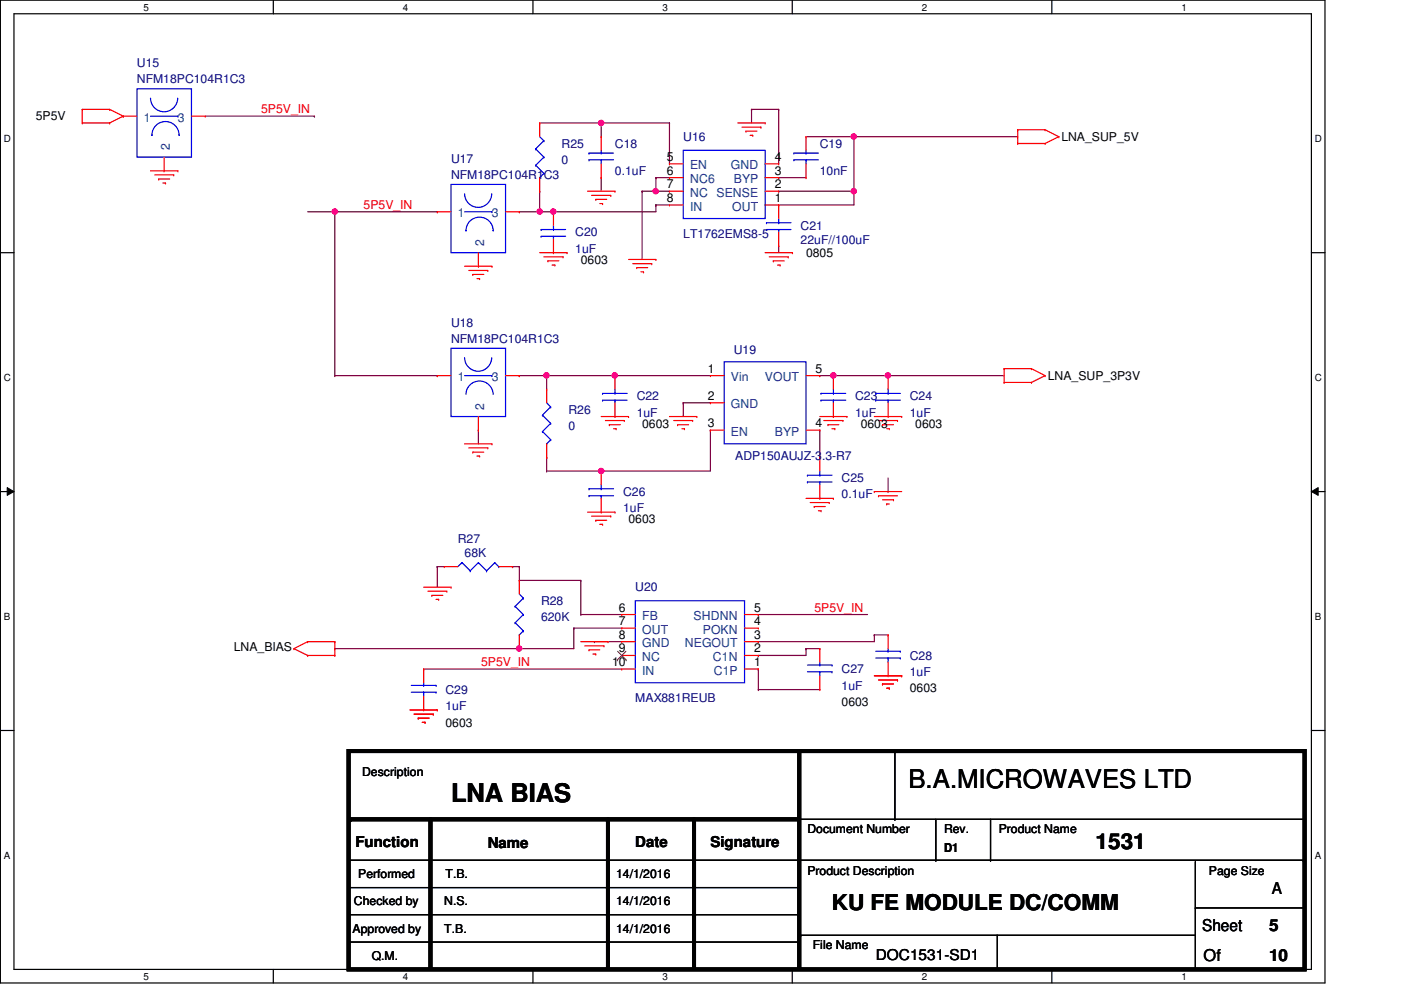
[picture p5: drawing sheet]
<svg xmlns="http://www.w3.org/2000/svg" width="297mm" height="210mm" viewBox="0 0 297 210" stroke-linecap="round" stroke-linejoin="round" font-family="sans-serif">
<path d="M.1 0h280.8v208.5h-280.8zM3 2.9h275v202.7h-275z" fill="none" stroke="#000" stroke-width=".25"/>
<g fill="#fff">
<path d="M30.4 .3h1.2v2.4h-1.2z"/>
<path d="M30.4 205.9h1.2v2.3h-1.2z"/>
</g>
<path d="M58 0v2.9M58 205.6v2.9" fill="none" stroke="#000" stroke-width=".25"/>
<g fill="#fff">
<path d="M85.4 .3h1.2v2.4h-1.2z"/>
<path d="M85.4 205.9h1.2v2.3h-1.2z"/>
</g>
<path d="M113 0v2.9M113 205.6v2.9" fill="none" stroke="#000" stroke-width=".25"/>
<g fill="#fff">
<path d="M140.5 .3h1.1v2.4h-1.1z"/>
<path d="M140.5 205.9h1.1v2.3h-1.1z"/>
</g>
<path d="M168 0v2.9M168 205.6v2.9" fill="none" stroke="#000" stroke-width=".25"/>
<g fill="#fff">
<path d="M195.4 .3h1.2v2.4h-1.2z"/>
<path d="M195.4 205.9h1.2v2.3h-1.2z"/>
</g>
<path d="M223 0v2.9M223 205.6v2.9" fill="none" stroke="#000" stroke-width=".25"/>
<g fill="#fff">
<path d="M250.5 .3h1.1v2.4h-1.1z"/>
<path d="M250.5 205.9h1.1v2.3h-1.1z"/>
<path d="M.8 28.2h1.5v2.4h-1.5z"/>
<path d="M278.8 28.2h1.4v2.4h-1.4z"/>
<path d="M.8 78.9h1.5v2.3h-1.5z"/>
<path d="M278.8 78.9h1.4v2.3h-1.4z"/>
</g>
<path d="M.1 53.6h2.9M278 53.6h2.9" fill="none" stroke="#000" stroke-width=".25"/>
<g fill="#fff">
<path d="M.8 129.6h1.4v2.3h-1.4z"/>
<path d="M278.8 129.6h1.3v2.3h-1.3z"/>
</g>
<path d="M.1 104.3h2.9M278 104.3h2.9" fill="none" stroke="#000" stroke-width=".25"/>
<path d="M1.5 103.4l1.5 .9-1.5 .8zM278 104.3l1.5-.9v1.7z" fill="#000"/>
<path d="M1.5 103.4l1.5 .9-1.5 .8zM278 104.3l1.5-.9v1.7z" fill="none" stroke="#000" stroke-width=".21"/>
<g fill="#fff">
<path d="M.8 180.3h1.4v2.3h-1.4z"/>
<path d="M278.8 180.3h1.3v2.3h-1.3z"/>
</g>
<path d="M.1 154.9h2.9M278 154.9h2.9" fill="none" stroke="#000" stroke-width=".25"/>
<g fill="none" stroke="#800040" stroke-width=".25">
<path d="M71 137.6h.1M92.7 120.2h.1M92.7 120.2h1.5M92.7 120.2v4.3M108.7 120.2h.1M108.7 120.2h1.4M110.1 120.2h.1M110.1 123.1h.1M110.1 137.6h.1M110.1 120.2v2.9M110.1 123.1h13M121.7 133.2h.1"/>
<path d="M121.7 133.2h10.1M121.7 133.2v4.4h-50.7M123.1 130.3h.1M123.1 123.1h.1M123.1 130.3h8.7M123.1 123.1v7.2M126 136.1h.1M126 136.1h5.8M160.8 139h.1M160.8 136.1h.1M160.8 130.3h.1M160.8 130.3h23.1"/>
<path d="M170.9 137.6h.1M170.9 137.6v1.4h-10.1M170.9 137.6h2.9M185.4 134.7h.1M185.4 134.7v1.4h-24.6M185.4 134.7h2.9M89.8 141.9h.1M89.8 141.9h42M160.8 141.9h.1M160.8 146.3h.1M160.8 141.9v4.4M160.8 146.3h13"/>
</g>
<circle cx="110.1" cy="137.5" r=".56" fill="#f0f"/>
<circle cx="110.1" cy="137.5" r=".56" fill="none" stroke="#f0f" stroke-width=".25"/>
<path d="M43.5 24.6h23.2M66.7 24.6h.1M127.5 26.1h.1M127.5 26.1v2.9M170.9 29h10.2M181.1 29h.1" fill="none" stroke="#800040" stroke-width=".25"/>
<circle cx="127.5" cy="26.1" r=".56" fill="#f0f"/>
<circle cx="127.5" cy="26.1" r=".56" fill="none" stroke="#f0f" stroke-width=".25"/>
<g fill="none" stroke="#800040" stroke-width=".25">
<path d="M114.4 26.1h.1M114.4 26.1h13.1M127.5 37.7h.1M127.5 37.7v2.9M139.1 37.7h.1M139.1 37.7v2.9M139.1 37.7h2.8M159.3 23.2h.1M159.3 23.2v2.9M114.4 44.9h.1M114.4 44.9h2.9M139.1 43.5h.1"/>
<path d="M139.1 40.6h.1M139.1 43.5v1.4M139.1 43.5h2.8M139.1 40.6h2.8M165.1 52.2h.1M165.1 52.2v1.4"/>
</g>
<circle cx="139" cy="40.6" r=".56" fill="#f0f"/>
<circle cx="139" cy="40.6" r=".56" fill="none" stroke="#f0f" stroke-width=".25"/>
<path d="M117.3 44.9h.1M117.3 44.9h21.8M136.1 40.6h.1M136.1 40.6v14.4" fill="none" stroke="#800040" stroke-width=".25"/>
<circle cx="117.3" cy="44.9" r=".56" fill="#f0f"/>
<circle cx="117.3" cy="44.9" r=".56" fill="none" stroke="#f0f" stroke-width=".25"/>
<path d="M127.5 26.1h.1M127.5 26.1h14.4M141.9 26.1h.1M141.9 26.1v8.7M165.1 23.2h.1M165.1 23.2v11.6M165.1 43.5h.1M165.1 40.6h.1M165.1 43.5h16M165.1 40.6h16" fill="none" stroke="#800040" stroke-width=".25"/>
<circle cx="181" cy="40.6" r=".56" fill="#f0f"/>
<circle cx="181" cy="40.6" r=".56" fill="none" stroke="#f0f" stroke-width=".25"/>
<path d="M165.1 37.7h.1M165.1 37.7h5.8M65.2 44.9h5.8M71 44.9h.1M110.1 44.9h.1M114.4 40.6h.1M114.4 40.6v4.3h-4.3" fill="none" stroke="#800040" stroke-width=".25"/>
<circle cx="114.4" cy="44.9" r=".56" fill="#f0f"/>
<circle cx="114.4" cy="44.9" r=".56" fill="none" stroke="#f0f" stroke-width=".25"/>
<path d="M159.3 23.2h.1M159.3 23.2h5.8M181.1 29h.1M181.1 29v14.5M181.1 29h34.7M215.8 29h.1M136.1 40.6h.1M136.1 40.6h3M181.1 40.6h.1" fill="none" stroke="#800040" stroke-width=".25"/>
<circle cx="181" cy="29" r=".56" fill="#f0f"/>
<circle cx="181" cy="29" r=".56" fill="none" stroke="#f0f" stroke-width=".25"/>
<path d="M115.9 79.7h.1M115.9 79.7h14.5M115.9 79.7v2.8M115.9 99.9h.1M115.9 99.9h11.6" fill="none" stroke="#800040" stroke-width=".25"/>
<circle cx="115.9" cy="79.6" r=".56" fill="#f0f"/>
<circle cx="115.9" cy="79.6" r=".56" fill="none" stroke="#f0f" stroke-width=".25"/>
<g fill="none" stroke="#800040" stroke-width=".25">
<path d="M110.1 79.7h.1M110.1 79.7h5.8M130.4 79.7h.1M130.4 79.7h20.2M101.4 91.2h.1M101.4 91.2v2.9M115.9 97h.1M115.9 97v2.9M144.9 85.4h.1M144.9 85.4v2.9M144.9 85.4h5.7M150.6 91.2h.1"/>
<path d="M150.6 91.2v8.7M173.8 91.2h.1M173.8 91.2v5.8"/>
</g>
<circle cx="130.3" cy="79.6" r=".56" fill="#f0f"/>
<circle cx="130.3" cy="79.6" r=".56" fill="none" stroke="#f0f" stroke-width=".25"/>
<path d="M176.7 79.7h.1M176.7 79.7h11.6" fill="none" stroke="#800040" stroke-width=".25"/>
<circle cx="188.2" cy="79.6" r=".56" fill="#f0f"/>
<circle cx="188.2" cy="79.6" r=".56" fill="none" stroke="#f0f" stroke-width=".25"/>
<circle cx="176.7" cy="79.6" r=".56" fill="#f0f"/>
<circle cx="176.7" cy="79.6" r=".56" fill="none" stroke="#f0f" stroke-width=".25"/>
<path d="M173.8 79.7h.1M173.8 79.7h2.9M127.5 99.9h.1M127.5 99.9h23.1" fill="none" stroke="#800040" stroke-width=".25"/>
<circle cx="127.5" cy="99.9" r=".56" fill="#f0f"/>
<circle cx="127.5" cy="99.9" r=".56" fill="none" stroke="#f0f" stroke-width=".25"/>
<path d="M71 44.9v34.8M71 79.7h.1M71 79.7h21.7M92.7 79.7h.1M188.3 104.3h.1M188.3 101.4v2.9" fill="none" stroke="#800040" stroke-width=".25"/>
<circle cx="71" cy="44.9" r=".56" fill="#f0f"/>
<circle cx="71" cy="44.9" r=".56" fill="none" stroke="#f0f" stroke-width=".25"/>
<path d="M71 44.9h21.7M92.7 44.9h.1M188.3 79.7h.1M188.3 79.7h24.6" fill="none" stroke="#800040" stroke-width=".25"/>
<g fill="none" stroke="#f00" stroke-width=".25">
<path d="M17.4 26.1h.1M17.4 23.2h.1M17.4 23.2h5.8M17.4 26.1h5.8M17.4 23.2v2.9M23.2 23.2h.1M23.2 26.1h.1M23.2 23.2l2.9 1.4M26.1 24.6h.1M26.1 24.6l-2.9 1.5M26.1 24.6h2.9M31.9 36.2h5.8"/>
<path d="M32.8 37.1h4M33.7 38h.1M33.7 38h2.3M34.5 38.8h.6M34.8 36.2h.1M34.8 33.3v2.9M35.1 38.8h.1M36.8 37.1h.1M37.7 36.2h.1M40.6 24.6h2.9M43.5 24.6h.1M114.4 26.1h.1"/>
<path d="M114.4 26.1v2.9M114.4 37.7v2.9M127.5 29h.1M127.5 37.7h.1M127.5 29v2.9M127.5 34.8v2.9M141.9 37.7h.1M141.9 34.8h.1M141.9 37.7h3M141.9 34.8h3M156.4 26.1h5.8M157.3 27h4"/>
<path d="M158.2 27.8h.1M158.2 27.8h2.3M159 28.7h.6M159.6 28.7h.1M161.3 27h.1M162.2 26.1h.1M162.2 37.7h2.9M162.2 34.8h2.9M165.1 37.7h.1M165.1 34.8h.1M170.9 29h.1M170.9 37.7h.1"/>
<path d="M170.9 29v2.9M170.9 34.8v2.9M215.8 30.4h.1M215.8 27.5h.1M215.8 27.5h5.8M215.8 30.4h5.8M215.8 27.5v2.9M221.6 27.5h.1M221.6 30.4h.1M221.6 27.5l2.9 1.5M224.5 29h.1M224.5 29l-2.9 1.4"/>
<path d="M92.7 44.9h.1M92.7 44.9h2.9M98.5 56.5h5.8M99.4 57.4h4M100.2 58.2h.1M100.2 58.2h2.4M101.1 59.1h.6M101.4 56.5h.1M101.4 53.6v2.9M101.7 59.1h.1M103.4 57.4h.1M104.3 56.5h.1"/>
<path d="M107.2 44.9h2.9M110.1 44.9h.1M114.4 40.6h.1M114.4 53.6h5.8M115.3 54.5h4.1M116.2 55.3h.1M116.2 55.3h2.3M117 56.2h.6M117.3 53.6h.1M117.3 44.9h.1M117.3 44.9v2.9M117.3 50.7v2.9"/>
<path d="M117.6 56.2h.1M119.4 54.5h.1M120.2 53.6h.1M124.6 40.6h5.8M125.4 41.4h4.1M126.3 42.3h.1M126.3 42.3h2.3M127.2 43.2h.6M127.8 43.2h.1M129.5 41.4h.1M130.4 40.6h.1M133.3 55h5.8"/>
<path d="M134.2 55.9h4M135 56.8h.1M135 56.8h2.3M135.9 57.7h.5M136.4 57.7h.1M138.2 55.9h.1M139.1 55h.1M141.9 43.5h.1M141.9 40.6h.1M141.9 40.6h3M141.9 43.5h3M162.2 53.6h5.8"/>
<path d="M162.2 40.6h2.9M162.2 43.5h2.9M163.1 54.5h4M164 55.3h.1M164 55.3h2.3M164.8 56.2h.6M165.1 52.2h.1M165.1 43.5h.1M165.1 40.6h.1M165.1 43.5v2.9M165.1 49.2v3M165.4 56.2h.1"/>
<path d="M167.1 54.5h.1M168 53.6h.1M92.7 79.7h.1M92.7 79.7h2.9M107.2 79.7h2.9M110.1 79.7h.1M130.4 79.7h.1M130.4 79.7v2.8M150.6 79.7h.1M150.6 79.7h2.9M170.9 79.7h2.9M173.8 79.7h.1"/>
<path d="M176.7 79.7h.1M176.7 79.7v2.8M188.3 79.7h.1M188.3 79.7v2.8M212.9 78.2h.1M212.9 78.2h5.8M212.9 78.2v2.9M218.7 78.2h.1M218.7 78.2l2.9 1.5M221.6 79.7h.1M221.6 79.7l-2.9 1.4M98.5 94.1h5.8"/>
<path d="M99.4 95h4M100.2 95.9h.1M100.2 95.9h2.4M101.1 96.7h.6M101.4 91.2h.1M101.4 88.3v2.9M101.7 96.7h.1M103.4 95h.1M104.3 94.1h.1M115.9 82.5h.1M115.9 97h.1M115.9 82.5v2.9"/>
<path d="M115.9 94.1v2.9M127.5 99.9h.1M127.5 88.3h5.8M127.5 99.9v2.9M128.4 89.2h4M129.2 90.1h.1M129.2 90.1h2.3M130.1 90.9h.5M130.4 88.3h.1M130.4 85.4v2.9M130.6 90.9h.1M132.4 89.2h.1"/>
<path d="M133.3 88.3h.1M141.9 88.3h5.8M142.8 89.2h4.1M143.7 90.1h.1M143.7 90.1h2.3M144.6 90.9h.5M145.1 90.9h.1M146.9 89.2h.1M147.7 88.3h.1M150.6 85.4h.1M150.6 91.2h.1M150.6 85.4h2.9"/>
<path d="M150.6 91.2h2.9M170.9 91.2h2.9M173.8 97h.1M173.8 91.2h.1M173.8 88.3h5.8M173.8 97v2.9M174.7 89.2h4M175.6 90.1h.1M175.6 90.1h2.2M176.4 90.9h.6M176.7 88.3h.1M176.7 85.4v2.9"/>
<path d="M177 90.9h.1M178.7 89.2h.1M179.6 88.3h.1M185.4 88.3h5.8M186.3 89.2h4M187.1 90.1h.1M187.1 90.1h2.3M188 90.9h.5M188.3 88.3h.1M188.3 85.4v2.9M188.5 90.9h.1M190.3 89.2h.1"/>
<path d="M191.2 88.3h.1M212.9 81.1h.1M212.9 81.1h5.8M218.7 81.1h.1M124.6 108.6h5.8M125.4 109.5h4.1M126.3 110.4h.1M126.3 110.4h2.3M127.2 111.2h.6M127.5 108.6h.1M127.5 105.7v2.9M127.8 111.2h.1"/>
<path d="M129.5 109.5h.1M130.4 108.6h.1M170.9 105.7h5.8M171.8 106.6h4M172.6 107.4h.1M172.6 107.4h2.4M173.5 108.3h.6M173.8 105.7h.1M173.8 102.8v2.9M174.1 108.3h.1M175.8 106.6h.1M176.7 105.7h.1"/>
<path d="M185.4 104.3h.1M185.4 104.3h5.8M186.3 105.2h.1M186.3 105.2h4M187.1 106h2.3M188 106.9h.1M188 106.9h.5M189.4 106h.1M62.3 137.6h.1M62.3 137.6l2.9 1.4M65.2 139h.1M65.2 136.1h.1"/>
<path d="M65.2 139h5.8M65.2 136.1l-2.9 1.5M65.2 136.1h5.8M71 136.1h.1M71 139h.1M71 136.1v2.9M89.8 124.5h5.8M90.7 125.4h4M91.6 126.3h.1M91.6 126.3h2.3M92.5 127.1h.5M93 127.1h.1"/>
<path d="M94.2 120.2h.1M94.2 120.2h2.9M94.7 125.4h.1M95.6 124.5h.1M105.7 120.2h3M108.7 120.2h.1M110.1 123.1h.1M110.1 137.6h.1M110.1 123.1v2.9M110.1 134.7v2.9M123.1 136.1h5.8M124 137h4.1"/>
<path d="M124.9 137.8h.1M124.9 137.8h2.3M125.7 138.7h.6M126.3 138.7h.1M128.1 137h.1M128.9 136.1h.1M131.8 130.3h.1M131.8 133.2h.1M131.8 136.1h.1M131.8 139h.1M131.8 139h2.9M131.8 136.1h2.9"/>
<path d="M131.8 133.2h2.9M131.8 130.3h2.9M157.9 139h2.9M157.9 136.1h2.9M157.9 133.2h2.9M157.9 130.3h2.9M160.8 139h.1M160.8 136.1h.1M160.8 133.2h.1M160.8 130.3h.1M173.8 137.6h.1M173.8 137.6v2.9"/>
<path d="M188.3 134.7h.1M188.3 134.7v2.9M86.9 150.6h5.8M87.8 151.5h4.1M88.7 152.3h.1M88.7 152.3h2.3M89.5 153.2h.6M89.8 141.9h.1M89.8 150.6h.1M89.8 141.9v2.9M89.8 147.7v2.9M90.1 153.2h.1"/>
<path d="M91.9 151.5h.1M92.7 150.6h.1M131.8 141.9h.1M131.8 141.9h2.9M157.9 141.9h2.9M160.8 141.9h.1M173.8 146.3h.1M173.8 143.3v3M185.4 143.3h5.8M186.3 144.2h4M187.1 145.1h.1M187.1 145.1h2.3"/>
<path d="M188 146h.5M188.3 143.3h.1M188.3 140.5v2.8M188.5 146h.1M190.3 144.2h.1M191.2 143.3h.1"/>
</g>
<path d="M73.9 159.3h202.7v46.3h-202.7zM169.5 159.6v45.7M74.2 173.8h95.3M91.3 173.8v31.5M128.9 173.8v31.5M147.1 173.8v31.5" fill="none" stroke="#000" stroke-width=".85"/>
<g fill="#000">
<circle cx="74.2" cy="173.8" r=".42"/>
<circle cx="91.3" cy="205.3" r=".42"/>
<circle cx="128.9" cy="205.3" r=".42"/>
<circle cx="147.1" cy="205.3" r=".42"/>
<circle cx="169.5" cy="205.3" r=".42"/>
</g>
<g fill="none" stroke="#000" stroke-width=".25">
<path d="M189.7 159.3v14.5M169.5 173.8h107.1M189.7 173.8h.1M198.4 173.8v8.7M210 173.8v8.7M276.6 173.8h.1M73.9 194h.1M73.9 199.8h.1M73.9 188.3h.1M73.9 182.5h.1M73.9 182.5h202.4M73.9 194h95.6"/>
<path d="M73.9 199.8h95.6M73.9 188.3h95.6M169.8 198.4h.1M169.8 198.4h83.6M198.4 182.5h.1M210 182.5h.1M211.5 198.4v7.2M253.4 192.6h.1M253.4 182.8v22.8M253.4 192.6h23.2M276.3 182.5h.1M211.5 205.6h.1"/>
<path d="M253.4 205.6h.1"/>
</g>
<g fill="none" stroke="#00f" stroke-width=".25">
<path d="M29 18.8h11.6v14.5h-11.6zM31.9 20.8a2.88 2.88 0 0 0 2.9 2.9 2.88 2.88 0 0 0 2.9-2.9M31.9 24.6h5.8M32.2 28.7a2.88 2.88 0 0 1 2.9-2.9 2.88 2.88 0 0 1 2.9 2.9M37.7 24.6h.1M95.6 39.1h11.6v14.5h-11.6zM113.6 31.6h.1M113.6 35.1h.1M113.6 31.6l1.7 1.7M113.6 35.1l1.7 1.7M114.4 37.7h.1M114.4 29l.9 .8"/>
<path d="M115.3 29.8h.1M115.3 33.3h.1M115.3 36.8h.1M115.3 29.8l-1.7 1.8M115.3 33.3l-1.7 1.8M115.3 36.8l-.9 .9M124.9 33.9h.1M124.9 32.5h.1M124.9 33.9h5.2M124.9 32.5h5.2M127.5 32.5h.1M127.5 33.9h.1"/>
<path d="M127.5 31.9v.6M127.5 33.9v.9M144.9 31.9h17.3v14.5h-17.3zM168.3 33.9h.1M168.3 32.5h.1M168.3 33.9h5.2M168.3 32.5h5.2M170.9 32.5h.1M170.9 33.9h.1M170.9 31.9v.6M170.9 33.9v.9M98.5 41.1a2.88 2.88 0 0 0 2.9 2.9 2.88 2.88 0 0 0 2.9-2.9"/>
<path d="M98.5 44.9h5.8M98.8 48.9v.1a2.88 2.88 0 0 1 2.9-2.9 2.88 2.88 0 0 1 2.9 2.9v-.1M104.3 44.9h.1M114.7 48.7h.1M114.7 50.1h.1M114.7 48.7h5.2M114.7 50.1h5.2M117.3 50.1h.1M117.3 48.7h.1M117.3 47.8v.9M117.3 50.1v.6M162.5 47.2h.1"/>
<path d="M162.5 48.7h.1M162.5 48.7h5.2M162.5 47.2h5.2M165.1 48.7h.1M165.1 47.2h.1M165.1 46.4v.8M165.1 48.7v.5M95.6 73.9h11.6v14.4h-11.6zM98.5 75.9a2.88 2.88 0 0 0 2.9 2.8 2.88 2.88 0 0 0 2.9-2.8M98.5 79.7h5.8M104.3 79.7h.1M153.5 76.8h17.4v17.3h-17.4z"/>
<path d="M98.8 83.7a2.88 2.88 0 0 1 2.9-2.9 2.88 2.88 0 0 1 2.9 2.9M115 88.1h.1M115 91.5h.1M115 88.1l1.8 1.7M115 91.5l1.8 1.8M115.9 94.1h.1M115.9 85.4l.9 .9M116.8 86.3h.1M116.8 89.8h.1M116.8 93.3h.1M116.8 86.3l-1.8 1.8M116.8 89.8l-1.8 1.7"/>
<path d="M116.8 93.3l-.9 .8M127.8 83.4h.1M127.8 84.9h.1M127.8 83.4h5.2M127.8 84.9h5.2M130.4 84.9h.1M130.4 83.4h.1M130.4 82.5v.9M130.4 84.9v.5M173.8 99.9v.9M174.1 83.4h.1M174.1 84.9h.1"/>
<path d="M174.1 83.4h5.2M174.1 84.9h5.2M176.7 84.9h.1M176.7 83.4h.1M176.7 82.5v.9M176.7 84.9v.5M185.7 83.4h.1M185.7 84.9h.1M185.7 83.4h5.2M185.7 84.9h5.2M188.3 84.9h.1M188.3 83.4h.1"/>
<path d="M188.3 82.5v.9M188.3 84.9v.5M98 119.3h.1M98 119.3l-.9 .9M98 119.3l1.7 1.8M101.4 119.3h.1M101.4 119.3l-1.7 1.8M101.4 119.3l1.8 1.8M104.9 119.3h.1M104.9 119.3l-1.7 1.8M104.9 119.3l.8 .9M124.9 103.7h.1"/>
<path d="M124.9 105.2h.1M124.9 103.7h5.2M124.9 105.2h5.2M127.5 105.2h.1M127.5 103.7h.1M127.5 102.8v.9M127.5 105.2v.5M171.2 100.8h.1M171.2 102.2h.1M171.2 100.8h5.2M171.2 102.2h5.2M173.8 102.2h.1"/>
<path d="M173.8 100.8h.1M173.8 102.2v.6M99.7 121.1h.1M103.2 121.1h.1M105.7 120.2h.1M109.2 128.6h.1M109.2 132.1h.1M109.2 128.6l1.8 1.7M109.2 132.1l1.8 1.7M110.1 134.7h.1M110.1 126l.9 .9M111 126.9h.1"/>
<path d="M111 130.3h.1M111 133.8h.1M111 126.9l-1.8 1.7M111 130.3l-1.8 1.8M111 133.8l-.9 .9M134.7 127.4h23.2v17.4h-23.2zM185.7 139.6h5.2M185.7 138.1h5.2M188.3 138.1h.1M188.3 139.6h.1M188.3 137.6v.5M188.3 139.6v.9"/>
<path d="M190.9 139.6h.1M190.9 138.1h.1M87.2 146.8h5.3M87.2 145.4h5.3M89.8 145.4h.1M89.8 146.8h.1M89.8 144.8v.6M89.8 146.8v.9M92.5 146.8h.1M92.5 145.4h.1M171.2 142.5h5.2M171.2 141.1h5.2"/>
<path d="M173.8 141.1h.1M173.8 142.5h.1M173.8 140.5v.6M173.8 142.5v.8M176.4 142.5h.1M176.4 141.1h.1"/>
</g>
<path d="M130.9 140h.1M130.9 138.1l1.9 1.9M132.7 138.1l-1.8 1.9M132.8 140h.1" fill="none" stroke="#804000" stroke-width=".21"/>
<circle cx="110.1" cy="137.5" r=".56" fill="#f0f"/>
<circle cx="110.1" cy="137.5" r=".56" fill="none" stroke="#f0f" stroke-width=".25"/>
<circle cx="127.5" cy="26.1" r=".56" fill="#f0f"/>
<circle cx="127.5" cy="26.1" r=".56" fill="none" stroke="#f0f" stroke-width=".25"/>
<circle cx="139" cy="40.6" r=".56" fill="#f0f"/>
<circle cx="139" cy="40.6" r=".56" fill="none" stroke="#f0f" stroke-width=".25"/>
<circle cx="117.3" cy="44.9" r=".56" fill="#f0f"/>
<circle cx="117.3" cy="44.9" r=".56" fill="none" stroke="#f0f" stroke-width=".25"/>
<circle cx="181" cy="40.6" r=".56" fill="#f0f"/>
<circle cx="181" cy="40.6" r=".56" fill="none" stroke="#f0f" stroke-width=".25"/>
<circle cx="114.4" cy="44.9" r=".56" fill="#f0f"/>
<circle cx="114.4" cy="44.9" r=".56" fill="none" stroke="#f0f" stroke-width=".25"/>
<circle cx="181" cy="29" r=".56" fill="#f0f"/>
<circle cx="181" cy="29" r=".56" fill="none" stroke="#f0f" stroke-width=".25"/>
<circle cx="115.9" cy="79.6" r=".56" fill="#f0f"/>
<circle cx="115.9" cy="79.6" r=".56" fill="none" stroke="#f0f" stroke-width=".25"/>
<circle cx="130.3" cy="79.6" r=".56" fill="#f0f"/>
<circle cx="130.3" cy="79.6" r=".56" fill="none" stroke="#f0f" stroke-width=".25"/>
<circle cx="188.2" cy="79.6" r=".56" fill="#f0f"/>
<circle cx="188.2" cy="79.6" r=".56" fill="none" stroke="#f0f" stroke-width=".25"/>
<circle cx="176.7" cy="79.6" r=".56" fill="#f0f"/>
<circle cx="176.7" cy="79.6" r=".56" fill="none" stroke="#f0f" stroke-width=".25"/>
<circle cx="127.5" cy="99.9" r=".56" fill="#f0f"/>
<circle cx="127.5" cy="99.9" r=".56" fill="none" stroke="#f0f" stroke-width=".25"/>
<circle cx="71" cy="44.9" r=".56" fill="#f0f"/>
<circle cx="71" cy="44.9" r=".56" fill="none" stroke="#f0f" stroke-width=".25"/>
<g font-size="5.5">
<text x="192.6" y="167.1">B.A.MICROWAVES LTD</text>
<text x="95.6" y="170.1">LNA BIAS</text>
</g>
<g font-size="4.6">
<text x="232.3" y="180">1531</text>
<text x="176.4" y="193.1">KU FE MODULE DC/COMM</text>
</g>
<g font-size="3.5">
<text x="269.7" y="189.6">A</text>
<text x="254.9" y="197.4">Sheet</text>
<text x="269.1" y="197.5">5</text>
<text x="255.2" y="203.8">Of</text>
<text x="269.1" y="203.9">10</text>
</g>
<g font-size="3.2">
<text x="75.4" y="179.6">Function</text>
<text x="103.4" y="179.9">Name</text>
<text x="134.7" y="179.6">Date</text>
<text x="150.6" y="179.6">Signature</text>
<text x="185.7" y="203.5">DOC1531-SD1</text>
</g>
<g font-size="2.6" fill="#000080">
<text x="29" y="14.2">U15</text>
<text x="29" y="17.7">NFM18PC104R1C3</text>
<text x="144.9" y="29.8">U16</text>
<text x="95.6" y="34.5">U17</text>
<text x="119.1" y="31.3">R25</text>
<text x="119.1" y="34.8">0</text>
<text x="130.4" y="31.3">C18</text>
<text x="173.8" y="31.3">C19</text>
<text x="95.6" y="38">NFM18PC104R1C3</text>
<text x="130.4" y="37.1">0.1uF</text>
<text x="173.8" y="37.1">10nF</text>
<text x="122" y="50.1">C20</text>
<text x="122" y="53.6">1uF</text>
<text x="144.9" y="50.4">LT1762EMS8-5</text>
<text x="169.8" y="48.7">C21</text>
<text x="169.8" y="51.9">22uF//100uF</text>
<text x="95.6" y="69.3">U18</text>
<text x="95.6" y="72.7">NFM18PC104R1C3</text>
<text x="155.6" y="75">U19</text>
<text x="120.5" y="87.8">R26</text>
<text x="135" y="84.9">C22</text>
<text x="135" y="88.3">1uF</text>
<text x="181.3" y="84.9">C23</text>
<text x="181.3" y="88.3">1uF</text>
<text x="192.9" y="84.9">C24</text>
<text x="192.9" y="88.3">1uF</text>
<text x="120.5" y="91.2">0</text>
<text x="155.9" y="97.6">ADP150AUJZ-3.3-R7</text>
<text x="132.1" y="105.2">C26</text>
<text x="178.4" y="102.2">C25</text>
<text x="178.4" y="105.7">0.1uF</text>
<text x="132.1" y="108.6">1uF</text>
<text x="97.1" y="115.3">R27</text>
<text x="98.5" y="118.2">68K</text>
<text x="134.7" y="125.4">U20</text>
<text x="114.7" y="128.3">R28</text>
<text x="114.7" y="131.8">620K</text>
<text x="178.4" y="142.8">C27</text>
<text x="192.9" y="139.9">C28</text>
<text x="192.9" y="143.4">1uF</text>
<text x="94.4" y="147.2">C29</text>
<text x="134.7" y="148.9">MAX881REUB</text>
<text x="178.4" y="146.3">1uF</text>
<text x="94.4" y="150.6">1uF</text>
</g>
<g font-size="2.6">
<text x="7.6" y="25.5">5P5V</text>
<text x="225" y="29.8">LNA_SUP_5V</text>
<text x="141.4" y="34.1">5</text>
<text x="164.3" y="34.1">4</text>
<text x="141.4" y="39.9">7</text>
<text x="141.4" y="37">6</text>
<text x="164.3" y="39.9">2</text>
<text x="164.3" y="37">3</text>
<text x="141.4" y="42.8">8</text>
<text x="164.3" y="42.8">1</text>
<text x="123.1" y="55.9">0603</text>
<text x="170.9" y="54.5">0805</text>
<text x="150.1" y="79">1</text>
<text x="172.9" y="79">5</text>
<text x="222.2" y="80.5">LNA_SUP_3P3V</text>
<text x="150.1" y="84.8">2</text>
<text x="136.1" y="90.7">0603</text>
<text x="150.1" y="90.6">3</text>
<text x="172.9" y="90.6">4</text>
<text x="182.5" y="90.7">0603</text>
<text x="194.1" y="90.7">0603</text>
<text x="133.3" y="111">0603</text>
<text x="131.2" y="129.7">6</text>
<text x="159.9" y="129.7">5</text>
<text x="131.2" y="132.6">7</text>
<text x="131.2" y="135.5">8</text>
<text x="159.9" y="135.5">3</text>
<text x="159.9" y="132.6">4</text>
<text x="49.6" y="138.2">LNA_BIAS</text>
<text x="129.8" y="141.3">10</text>
<text x="131.2" y="138.4">9</text>
<text x="159.9" y="141.3">1</text>
<text x="159.9" y="138.4">2</text>
<text x="178.4" y="149.7">0603</text>
<text x="192.9" y="146.9">0603</text>
<text x="94.4" y="154.1">0603</text>
<text x="76.8" y="164.5">Description</text>
<text x="171.2" y="176.7">Document Number</text>
<text x="200.1" y="176.7">Rev.</text>
<text x="211.7" y="176.7">Product Name</text>
<text x="171.2" y="185.6">Product Description</text>
<text x="200.1" y="180.8">D1</text>
<text x="256.3" y="185.6">Page Size</text>
<text x="75.9" y="186.2">Performed</text>
<text x="94.4" y="186.2">T.B.</text>
<text x="130.6" y="186.2">14/1/2016</text>
<text x="74.8" y="197.8">Approved by</text>
<text x="75.1" y="192">Checked by</text>
<text x="94.2" y="192">N.S.</text>
<text x="94.2" y="197.8">T.B.</text>
<text x="130.6" y="192">14/1/2016</text>
<text x="130.6" y="197.8">14/1/2016</text>
<text x="78.8" y="203.6">Q.M.</text>
<text x="172.3" y="201.3">File Name</text>
</g>
<g font-size="2.6" fill="#004080">
<text x="30.5" y="25.8">1</text>
<text x="37.7" y="25.8">3</text>
<text x="36" y="31.9" transform="rotate(-90 36 31.9)">2</text>
<text x="146.3" y="35.9">EN</text>
<text x="154.9" y="35.9">GND</text>
<text x="146.3" y="41.7">NC</text>
<text x="146.3" y="38.9">NC6</text>
<text x="151.9" y="41.7">SENSE</text>
<text x="155.6" y="38.9">BYP</text>
<text x="97.1" y="46.1">1</text>
<text x="104.3" y="46.1">3</text>
<text x="146.3" y="44.7">IN</text>
<text x="155.2" y="44.7">OUT</text>
<text x="102.7" y="52.2" transform="rotate(-90 102.7 52.2)">2</text>
<text x="97.1" y="80.9">1</text>
<text x="104.3" y="80.9">3</text>
<text x="155" y="80.9">Vin</text>
<text x="162.2" y="80.9">VOUT</text>
<text x="102.7" y="86.9" transform="rotate(-90 102.7 86.9)">2</text>
<text x="155" y="86.6">GND</text>
<text x="155" y="92.4">EN</text>
<text x="164.3" y="92.4">BYP</text>
<text x="136.1" y="131.5">FB</text>
<text x="147.1" y="131.5">SHDNN</text>
<text x="136.1" y="134.4">OUT</text>
<text x="136.1" y="137.3">GND</text>
<text x="145.2" y="137.3">NEGOUT</text>
<text x="149" y="134.4">POKN</text>
<text x="136.1" y="140.2">NC</text>
<text x="136.1" y="143.1">IN</text>
<text x="151.2" y="140.2">C1N</text>
<text x="151.3" y="143.1">C1P</text>
</g>
<g font-size="2.6" fill="#f00">
<text x="55.4" y="24">5P5V_IN</text>
<text x="77.1" y="44.3">5P5V_IN</text>
<text x="172.7" y="129.8">5P5V_IN</text>
<text x="102" y="141.3">5P5V_IN</text>
</g>
<g font-size="2.1">
<text x="30.4" y="2.2">5</text>
<text x="85.4" y="2.2">4</text>
<text x="140.5" y="2.2">3</text>
<text x="195.4" y="2.2">2</text>
<text x="250.5" y="2.2">1</text>
<text x=".8" y="30.1">D</text>
<text x="278.8" y="30.1">D</text>
<text x=".8" y="80.8">C</text>
<text x="278.8" y="80.8">C</text>
<text x=".8" y="131.5">B</text>
<text x="278.8" y="131.5">B</text>
<text x=".8" y="182.2">A</text>
<text x="278.8" y="182.2">A</text>
<text x="30.4" y="207.8">5</text>
<text x="85.4" y="207.8">4</text>
<text x="140.5" y="207.8">3</text>
<text x="195.4" y="207.8">2</text>
<text x="250.5" y="207.8">1</text>
</g>
</svg>
